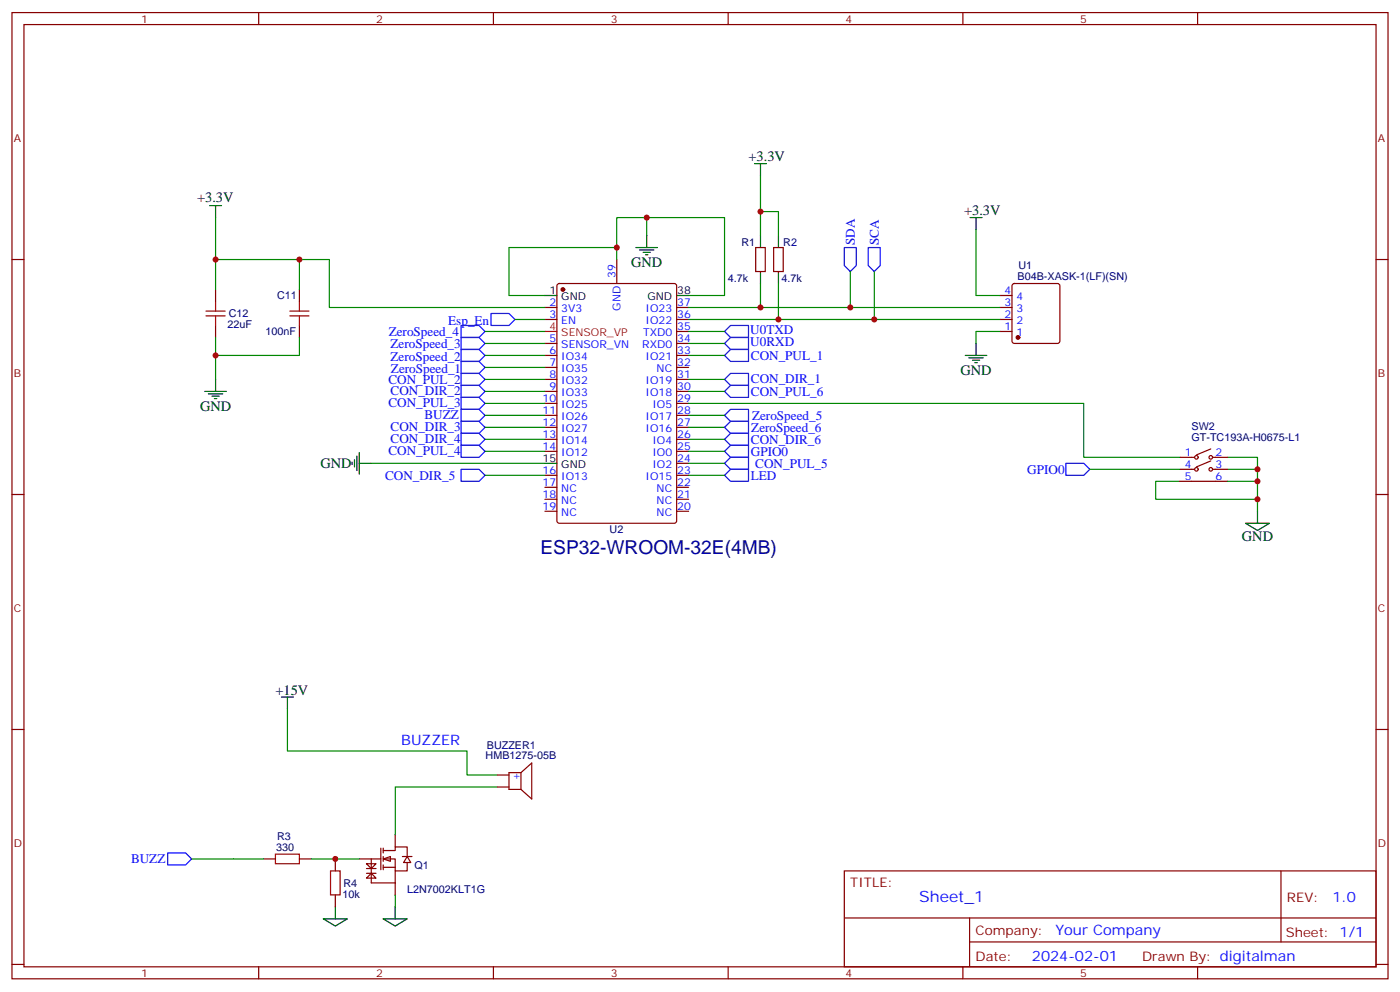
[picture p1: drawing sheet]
<svg xmlns="http://www.w3.org/2000/svg" width="412mm" height="292mm" viewBox="0 0 412 292" stroke-linecap="round" stroke-linejoin="round" font-family="sans-serif">
<g fill="none" stroke="#870000" stroke-width=".35">
<path d="M3.5 3.7h405.4v284.3h-405.4zM7.1 7.2h398.2v277.3h-398.2zM76.2 3.7v3.5M145.3 3.7v3.5M214.5 3.7v3.5M283.6 3.7v3.5M352.8 3.7v3.5M3.5 76.4h3.6M405.3 76.4h3.6M3.5 145.5h3.6M405.3 145.5h3.6M3.5 214.7h3.6"/>
<path d="M405.3 214.7h3.6M146.4 228.1h3.5M146.4 231.6h3.5M153.5 227.4l3.1-2.9v10.6l-3.1-2.8M153.5 227.4v4.9M153.5 227.4h-3.6v4.9h3.6M77.6 252.8h3.5M88.2 252.8h3.5M98.8 252.8v3.5M248.7 256.3h156.6v28.2h-156.6zM377.3 256.3v20.9M98.8 263.3v3.6"/>
<path d="M248.7 270.1h156.5M285.6 277.2h119.6M285.6 270.1v14.2M3.5 283.8h3.6M76.2 284.5v3.5M145.3 284.5v3.5M214.5 284.5v3.5M283.6 284.5v3.5M352.8 284.5v3.5M405.3 283.8h3.6"/>
</g>
<path d="M49.4 251h5.3l1.7 1.8-1.7 1.7h-5.3z" fill="none" stroke="#00f" stroke-width=".35"/>
<path d="M146.4 231.6h-30v14.1M56.4 252.8h12.4" fill="none" stroke="#008700" stroke-width=".35"/>
<path d="M82.9 205.1h3.5M84.7 205.1v3.6" fill="none" stroke="#000" stroke-width=".35"/>
<path d="M81.1 251.4h7.1v2.8h-7.1zM97.4 256.3h2.8v7h-2.8z" fill="none" stroke="#a10000" stroke-width=".35"/>
<g fill="#fff" stroke="#870000" stroke-width=".35">
<path d="M112.9 252.8l2.1-.7v1.4z"/>
<path d="M119.9 252.1l1.1 1.7h-2.1z"/>
</g>
<g fill="none" stroke="#870000" stroke-width=".35">
<path d="M181.7 76.4v7M222.6 72.8h2.8v7.1h-2.8zM227.9 72.8h2.8v7.1h-2.8zM63.5 85.2v3.5M63.5 95.8v3.5M88.2 85.2v3.5M88.2 95.8v3.5M160.5 90.5h3.5M160.5 94h3.5M164.3 83.6l.4-.2h33.9l.7 .5v69.4l-.4 .6-34.2 .1-.6-.5-.1-69.4zM199.3 90.5h3.5M199.3 94h3.5"/>
<path d="M199.3 97.5h3.5M294.6 90.5h3.5M294.6 94h3.5M294.6 97.5h3.5M294.6 87h3.5M298.3 83.6l.5-.2h12.7l.5 .2 .2 .5v16.3l-.2 .5-.5 .2h-12.7l-.5-.3-.2-.4v-16.3zM160.5 101.1h3.5M160.5 104.6h3.5M160.5 108.1h3.5M160.5 111.7h3.5M160.5 115.2h3.5M160.5 118.7h3.5"/>
<path d="M199.3 101.1h3.5M199.3 104.6h3.5M199.3 108.1h3.5M199.3 111.7h3.5M199.3 115.2h3.5M199.3 118.7h3.5M160.5 122.2h3.5M160.5 125.8h3.5M160.5 129.3h3.5M160.5 132.8h3.5M160.5 139.9h3.5M199.3 122.2h3.5"/>
<path d="M199.3 125.8h3.5M199.3 129.3h3.5M199.3 132.8h3.5M199.3 139.9h3.5M199.3 136.3h3.5M347.5 138.1h4.2M347.5 134.6h4.2M356.7 132.1l-4.3 1.8M356.7 135.6l-4.3 1.8M357.4 138.1h4.2M357.4 134.6h4.2M160.5 143.4h3.5"/>
<path d="M160.5 146.9h3.5M160.5 150.5h3.5M199.3 143.4h3.5M199.3 146.9h3.5M199.3 150.5h3.5M347.5 141.6h14.1M105.8 252.8h6.4M107.9 254.2h2.9l-1.4 1.4zM107.9 258.4l1.5-1.4 1.4 1.4zM107.9 255.6h2.9M107.9 257h2.9M109.4 252.8v7h7"/>
<path d="M112.2 249.6v6.3M112.9 250.3h3.5v-1.1h3.5v2.9M112.9 252.8h3.5v3.5h3.5v-2.5M112.9 255.2h3.5M112.9 249.6v1.4M112.9 252.1v1.4M112.9 254.5v1.4M116.4 245.7v3.5M116.4 256.3v7M118.5 252.1h2.9"/>
<circle cx="352.4" cy="134.6" r=".53"/>
<circle cx="352.4" cy="138.1" r=".53"/>
<circle cx="356.7" cy="138.1" r=".53"/>
<circle cx="356.7" cy="134.6" r=".53"/>
</g>
<g fill="none" stroke="#008700" stroke-width=".35">
<path d="M224 51.7v17.6M63.5 64v12.4h33.5v14.1h63.5M63.5 76.4v8.8M88.2 76.4v8.8M181.7 72.8h-31.8v14.2h10.6M190.5 69.3v-5.3h-8.8v12.4M190.5 64h22.9v23h-10.6M224 62.3h5.3v7M250.5 79.9v10.6h-47.7M257.5 79.9v14.1h-54.7M287.5 67.6v19.4h7.1M63.5 99.3v12.4"/>
<path d="M88.2 99.3v5.3h-24.7M142.9 97.5h17.6M151.7 94h8.8M202.8 97.5h10.6M224 83.4v7.1M229.3 83.4v10.6M250.5 90.5h44.1M257.5 94h37.1M294.6 97.5h-7.1v3.6M142.9 101.1h17.6M142.9 104.6h17.6M142.9 118.7h17.6"/>
<path d="M142.9 115.2h17.6M142.9 111.7h17.6M142.9 108.1h17.6M202.8 118.7h116.5v15.9h28.2M202.8 101.1h10.6M202.8 104.6h10.6M202.8 115.2h10.6M202.8 111.7h10.6M109.4 136.3h51.1M142.9 122.2h17.6M142.9 132.8h17.6M142.9 129.3h17.6"/>
<path d="M142.9 125.8h17.6M142.9 139.9h17.6M202.8 122.2h10.6M202.8 132.8h10.6M202.8 129.3h10.6M202.8 125.8h10.6M202.8 136.3h10.6M202.8 139.9h10.6M321 138.1h26.5M361.6 134.6h8.8v12.3h-30v-5.3h7.1M361.6 138.1h8.8M361.6 141.6h8.8"/>
<path d="M370.4 146.9v3.6M84.7 208.7v12.3h52.9v7.1h8.8M68.8 252.8h8.8M91.7 252.8h14.1M116.4 263.3v3.6"/>
</g>
<g fill="none" stroke="#000" stroke-width=".35">
<path d="M222.2 48.2h3.6M224 48.2v3.5M61.7 60.5h3.6M63.5 60.5v3.5M187.3 72.8h6.4M188.4 73.6h4.2M189.4 74.3h2.2M190.1 75h.8M190.5 69.3v3.5M224 69.3v3.5M224 79.9v3.5M229.3 69.3v3.5"/>
<path d="M229.3 79.9v3.5M285.8 64h3.5M287.5 64v3.6M160.5 87h3.5M199.3 87h3.5M60.3 115.2h6.4M61.4 115.9h4.2M62.4 116.6h2.2M63.1 117.3h.8M63.5 111.7v3.5M284.3 104.6h6.4M285.4 105.3h4.2"/>
<path d="M286.5 106h2.1M287.2 106.7h.7M287.5 101.1v3.5M103.7 136v.7M104.4 135.3v2.1M105.1 134.2v4.3M105.8 136.3h3.6M105.8 133.2v6.3M160.5 136.3h3.5M366.9 154h7l-3.5 2.1zM370.4 150.5v3.5M95.2 270.4h7.1l-3.5 2.1z"/>
<path d="M98.8 266.9v3.5M112.9 270.4h7l-3.5 2.1zM116.4 266.9v3.5"/>
</g>
<g fill="#870000" stroke="#870000" stroke-width=".35">
<circle cx="165.8" cy="85.2" r=".53"/>
<circle cx="299.9" cy="99.3" r=".53"/>
</g>
<path d="M160.5 97.5h3.5" fill="none" stroke="#f00" stroke-width=".35"/>
<g fill="none" stroke="#00f" stroke-width=".35">
<path d="M248.7 72.8h3.5v5.3l-1.7 1.8-1.8-1.8zM255.8 72.8h3.5v5.3l-1.8 1.8-1.7-1.8zM135.8 95.8h5.3l1.8 1.7-1.8 1.8h-5.3zM135.8 99.3h5.3l1.8 1.8-1.8 1.7h-5.3zM144.6 92.3h5.3l1.8 1.7-1.8 1.8h-5.3zM213.4 97.5l1.8-1.7h5.3v3.5h-5.3zM135.8 102.8h5.3l1.8 1.8-1.8 1.8h-5.3zM135.8 106.4h5.3l1.8 1.7-1.8 1.8h-5.3zM135.8 109.9h5.3l1.8 1.8-1.8 1.7h-5.3zM135.8 113.4h5.3l1.8 1.8-1.8 1.7h-5.3zM135.8 116.9h5.3l1.8 1.8-1.8 1.8h-5.3zM213.4 101.1l1.8-1.8h5.3v3.5h-5.3z"/>
<path d="M213.4 104.6l1.8-1.8h5.3v3.6h-5.3zM213.4 111.7l1.8-1.8h5.3v3.5h-5.3zM213.4 115.2l1.8-1.8h5.3v3.5h-5.3zM135.8 120.5h5.3l1.8 1.7-1.8 1.8h-5.3zM135.8 124h5.3l1.8 1.8-1.8 1.7h-5.3zM135.8 127.5h5.3l1.8 1.8-1.8 1.8h-5.3zM135.8 131.1h5.3l1.8 1.7-1.8 1.8h-5.3zM135.8 138.1h5.3l1.8 1.8-1.8 1.7h-5.3zM213.4 122.2l1.8-1.7h5.3v3.5h-5.3zM213.4 129.3l1.8-1.8h5.3v3.6h-5.3zM213.4 139.9l1.8-1.8h5.3v3.5h-5.3zM213.4 125.8l1.8-1.8h5.3v3.5h-5.3z"/>
<path d="M213.4 132.8l1.8-1.7h5.3v3.5h-5.3zM215.2 134.6h5.3v3.5h-5.3l-1.8-1.8zM314 136.3h5.3l1.7 1.8-1.7 1.8h-5.3z"/>
</g>
<path d="M60.7 93h5.6M60.7 91.5h5.6M63.5 88.7v2.8M63.5 93v2.8M85.4 93h5.6M85.4 91.5h5.6M88.2 88.7v2.8M88.2 93v2.8" fill="none" stroke="#a10000" stroke-width=".35"/>
<g fill="#c00">
<circle cx="98.8" cy="252.8" r=".88"/>
<circle cx="181.7" cy="72.8" r=".88"/>
<circle cx="190.5" cy="64" r=".88"/>
<circle cx="229.3" cy="94" r=".88"/>
<circle cx="224" cy="90.5" r=".88"/>
<circle cx="224" cy="62.3" r=".88"/>
<circle cx="250.5" cy="90.5" r=".88"/>
<circle cx="257.5" cy="94" r=".88"/>
<circle cx="88.2" cy="76.4" r=".88"/>
<circle cx="63.5" cy="76.4" r=".88"/>
<circle cx="63.5" cy="104.6" r=".88"/>
<circle cx="370.4" cy="138.1" r=".88"/>
<circle cx="370.4" cy="141.6" r=".88"/>
<circle cx="370.4" cy="146.9" r=".88"/>
</g>
<text font-size="5.6" fill="#000080" x="159.2" y="162.9">ESP32-WROOM-32E(4MB)</text>
<text font-size="4.6" fill="#00f" x="270.8" y="265.3">Sheet_1</text>
<g font-size="4.2">
<text x="220.5" y="47.4">+3.3V</text>
<text x="58.1" y="59.5">+3.3V</text>
<text x="284" y="63.3">+3.3V</text>
<text x="185.9" y="78.5">GND</text>
<text x="282.9" y="110.2">GND</text>
<text x="58.9" y="120.8">GND</text>
<text x="94.4" y="137.8">GND</text>
<text x="365.8" y="159.3">GND</text>
<text x="81.1" y="204.4">+15V</text>
</g>
<g font-size="4.2" fill="#00f">
<text x="118.2" y="219.3">BUZZER</text>
<text x="392.5" y="265.6">1.0</text>
<text x="310.9" y="275.1">Your Company</text>
<text x="304" y="282.9">2024-02-01</text>
</g>
<g font-size="3.9" fill="#00f">
<text x="251.8" y="72.1" transform="rotate(-90 251.8 72.1)">SDA</text>
<text x="258.8" y="72.1" transform="rotate(-90 258.8 72.1)">SCA</text>
<text x="132" y="95.8">Esp_En</text>
<text x="114.5" y="98.8">ZeroSpeed_4</text>
<text x="221" y="98.4">U0TXD</text>
<text x="221" y="101.8">U0RXD</text>
<text x="115.1" y="102.3">ZeroSpeed_3</text>
<text x="115.1" y="106.3">ZeroSpeed_2</text>
<text x="221.2" y="105.8">CON_PUL_1</text>
<text x="114.4" y="112.9">CON_PUL_2</text>
<text x="115.2" y="109.7">ZeroSpeed_1</text>
<text x="221.2" y="112.9">CON_DIR_1</text>
<text x="114.4" y="119.9">CON_PUL_3</text>
<text x="115" y="116.3">CON_DIR_2</text>
<text x="221.2" y="116.6">CON_PUL_6</text>
<text x="125" y="123.4">BUZZ</text>
<text x="221.5" y="123.5">ZeroSpeed_5</text>
<text x="115" y="126.9">CON_DIR_3</text>
<text x="115" y="130.5">CON_DIR_4</text>
<text x="221.2" y="130.7">CON_DIR_6</text>
<text x="221.3" y="127.1">ZeroSpeed_6</text>
<text x="114.4" y="134">CON_PUL_4</text>
<text x="221.2" y="134.1">GPIO0</text>
<text x="222.5" y="137.6">CON_PUL_5</text>
<text x="113.4" y="141.2">CON_DIR_5</text>
<text x="221.2" y="141.2">LED</text>
<text x="302.6" y="139.4">GPIO0</text>
<text x="38.6" y="254">BUZZ</text>
</g>
<g font-size="3.9" fill="#800">
<text x="250.5" y="260.9">TITLE:</text>
<text x="379.1" y="265.6">REV:</text>
<text x="287.4" y="275.1">Company:</text>
<text x="378.7" y="275.7">Sheet: 1/1</text>
<text x="287.4" y="282.8">Date:</text>
<text x="336.4" y="282.8">Draw</text>
<text x="346.6" y="282.8">n By: digitalman</text>
</g>
<g font-size="3.2" fill="#800">
<text x="41.6" y="6.7">1</text>
<text x="110.8" y="6.7">2</text>
<text x="179.9" y="6.7">3</text>
<text x="249.1" y="6.7">4</text>
<text x="318.2" y="6.7">5</text>
<text x="4.1" y="41.8">A</text>
<text x="405.9" y="41.8">A</text>
<text x="4.1" y="110.9">B</text>
<text x="405.9" y="110.9">B</text>
<text x="4.1" y="180.1">C</text>
<text x="405.9" y="180.1">C</text>
<text x="4.1" y="249.2">D</text>
<text x="405.9" y="249.2">D</text>
<text x="41.6" y="287.5">1</text>
<text x="110.8" y="287.5">2</text>
<text x="179.9" y="287.5">3</text>
<text x="249.1" y="287.5">4</text>
<text x="318.2" y="287.5">5</text>
</g>
<g font-size="3.2" fill="#000080">
<text x="218.4" y="72.3">R1</text>
<text x="230.7" y="72.3">R2</text>
<text x="214.4" y="82.8">4.7k</text>
<text x="230.3" y="82.8">4.7k</text>
<text x="299.8" y="82.4">B04B-XASK-1(LF)(SN)</text>
<text x="300" y="79.1">U1</text>
<text x="81.6" y="88.1">C11</text>
<text x="67.4" y="93.3">C12</text>
<text x="67" y="96.5">22uF</text>
<text x="78.2" y="98.7">100nF</text>
<text x="351" y="129.8">GT-TC193A-H0675-L1</text>
<text x="351" y="126.6">SW2</text>
<text x="179.6" y="156.8">U2</text>
<text x="143.4" y="220.3">BUZZER1</text>
<text x="143.1" y="223.5">HMB1275-05B</text>
<text x="81.4" y="250.3">330</text>
<text x="81.6" y="247.1">R3</text>
<text x="122.1" y="255.7">Q1</text>
<text x="101.1" y="261">R4</text>
<text x="119.9" y="262.8">L2N7002KLT1G</text>
<text x="100.9" y="264.2">10k</text>
</g>
<g font-size="3.2" fill="#00f">
<text x="181.3" y="81.7" transform="rotate(-90 181.3 81.7)">39</text>
<text x="295.9" y="86.6">4</text>
<text x="299.4" y="88.4">4</text>
<text x="161.9" y="90.1">2</text>
<text x="161.9" y="93.7">3</text>
<text x="165.3" y="91.9">3V3</text>
<text x="165.3" y="95.4">EN</text>
<text x="182.7" y="91.4" transform="rotate(-90 182.7 91.4)">GND</text>
<text x="190.2" y="95.4">IO22</text>
<text x="190.2" y="91.9">IO23</text>
<text x="199.5" y="93.7">36</text>
<text x="199.5" y="90.1">37</text>
<text x="295.9" y="93.7">2</text>
<text x="295.9" y="90.1">3</text>
<text x="299.4" y="95.4">2</text>
<text x="299.4" y="91.9">3</text>
<text x="161.9" y="100.7">5</text>
<text x="189.4" y="99">TXD0</text>
<text x="199.5" y="100.7">34</text>
<text x="199.5" y="97.2">35</text>
<text x="295.9" y="97.2">1</text>
<text x="299.4" y="99">1</text>
<text x="161.9" y="104.2">6</text>
<text x="161.9" y="107.8">7</text>
<text x="165.3" y="102.5">SENSOR_VN</text>
<text x="165.3" y="106">IO34</text>
<text x="189.2" y="102.5">RXD0</text>
<text x="190.2" y="106">IO21</text>
<text x="199.5" y="107.8">32</text>
<text x="199.5" y="104.2">33</text>
<text x="161.9" y="111.3">8</text>
<text x="165.3" y="109.5">IO35</text>
<text x="165.3" y="113.1">IO32</text>
<text x="190.2" y="113.1">IO19</text>
<text x="193.4" y="109.5">NC</text>
<text x="199.5" y="111.3">31</text>
<text x="159.8" y="118.4">10</text>
<text x="161.9" y="114.8">9</text>
<text x="165.3" y="116.6">IO33</text>
<text x="190.2" y="116.6">IO18</text>
<text x="199.5" y="118.4">29</text>
<text x="199.5" y="114.8">30</text>
<text x="159.8" y="121.9">11</text>
<text x="159.8" y="125.4">12</text>
<text x="165.3" y="120.1">IO25</text>
<text x="165.3" y="123.6">IO26</text>
<text x="190.2" y="123.6">IO17</text>
<text x="192.2" y="120.1">IO5</text>
<text x="199.5" y="125.4">27</text>
<text x="199.5" y="121.9">28</text>
<text x="159.8" y="128.9">13</text>
<text x="165.3" y="127.2">IO27</text>
<text x="165.3" y="130.7">IO14</text>
<text x="190.2" y="127.2">IO16</text>
<text x="192.2" y="130.7">IO4</text>
<text x="199.5" y="128.9">26</text>
<text x="159.8" y="132.5">14</text>
<text x="165.3" y="134.2">IO12</text>
<text x="192.2" y="137.8">IO2</text>
<text x="192.2" y="134.2">IO0</text>
<text x="199.5" y="136">24</text>
<text x="199.5" y="132.5">25</text>
<text x="349" y="137.8">4</text>
<text x="349" y="134.2">1</text>
<text x="358.1" y="137.8">3</text>
<text x="358.1" y="134.2">2</text>
<text x="159.8" y="139.5">16</text>
<text x="159.8" y="143.1">17</text>
<text x="165.3" y="141.3">IO13</text>
<text x="190.2" y="141.3">IO15</text>
<text x="199.5" y="143.1">22</text>
<text x="199.5" y="139.5">23</text>
<text x="349" y="141.3">5</text>
<text x="358.1" y="141.3">6</text>
<text x="159.8" y="146.6">18</text>
<text x="165.3" y="144.8">NC</text>
<text x="165.3" y="148.3">NC</text>
<text x="193.4" y="148.3">NC</text>
<text x="193.4" y="144.8">NC</text>
<text x="199.5" y="146.6">21</text>
<text x="159.8" y="150.1">19</text>
<text x="165.3" y="151.9">NC</text>
<text x="193.4" y="151.9">NC</text>
<text x="199.5" y="150.1">20</text>
<text x="151" y="229.1">+</text>
</g>
<g font-size="3.2">
<text x="161.9" y="86.6">1</text>
<text x="165.3" y="88.4">GND</text>
<text x="190.7" y="88.4">GND</text>
<text x="199.5" y="86.6">38</text>
<text x="159.8" y="136">15</text>
<text x="165.3" y="137.8">GND</text>
</g>
<g font-size="3.2" fill="#f00">
<text x="161.9" y="97.2">4</text>
<text x="165.3" y="99">SENSOR_VP</text>
</g>
</svg>
